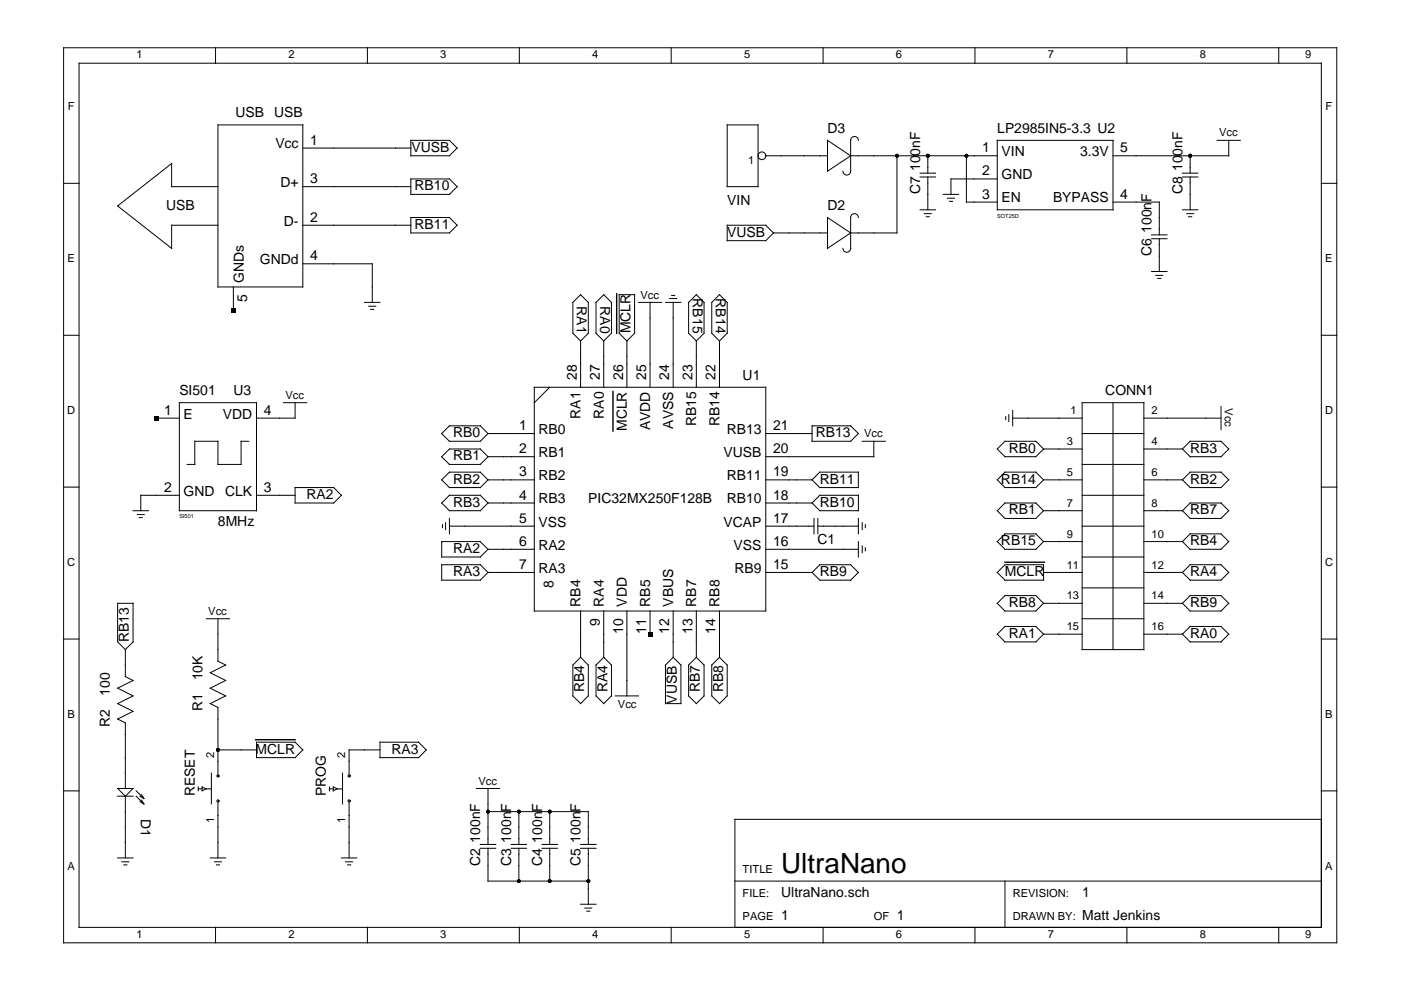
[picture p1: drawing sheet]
<svg xmlns="http://www.w3.org/2000/svg" width="297mm" height="210mm" viewBox="0 0 297 210" stroke-linecap="round" stroke-linejoin="round" font-family="sans-serif">
<g fill="none" stroke="#000" stroke-width=".21">
<path d="M13.5 10.1h269.9v189.8h-269.9zM16.8 13.4h263.3v183.2h-263.3zM45.7 10.1v3.3M77.9 10.1v3.3M110.1 10.1v3.3M142.3 10.1v3.3M174.5 10.1v3.3M206.7 10.1v3.3M238.9 10.1v3.3M271.1 10.1v3.3M13.5 38.9h3.3M46.2 26.5h18v34.3h-18z"/>
<path d="M46.2 39.6h-9.8v-4.9l-11.5 9 11.5 9v-4.9h9.8M64.2 39.6h22.9M64.2 31.4h22.9M87.1 29.8h8.2l1.6 1.6-1.6 1.6h-8.2zM87.1 37.9h8.2l1.6 1.7-1.6 1.6h-8.2zM154.2 26.5h6.5v13.1h-6.5zM162.4 33h13M175.4 29.8l5 3.2-5 3.3zM180.4 33h31M182 29.8a.82 .82 0 0 0-.8-.9 .82 .82 0 0 0-.8 .9v6.5a.82 .82 0 0 1-.9 .8 .82 .82 0 0 1-.8-.8M190.2 33v16.4h-9.8M195.1 37.5h3.3"/>
<path d="M195.1 36.7h3.3M196.7 33v3.7M196.7 37.5v7M204.9 33v9.8h6.5M211.4 29.8h24.6v14.7h-24.6zM211.4 37.9h-9.8v3.3M250.7 37.5h3.3M250.7 36.7h3.3M252.3 33v3.7M252.3 37.5v7M258.1 29.8h4.9M260.5 29.8v3.2h-24.5"/>
<path d="M280.1 38.9h3.3M64.2 55.9h14.7v8.2M64.2 47.8h22.9M87.1 46.1h8.2l1.6 1.7-1.6 1.6h-8.2zM154.2 47.8h8.2l1.6 1.6-1.6 1.6h-8.2zM164 49.4h11.4M175.4 46.1l5 3.3-5 3.3zM182 46.1a.82 .82 0 0 0-.8-.8 .82 .82 0 0 0-.8 .8v6.6a.82 .82 0 0 1-.9 .8 .82 .82 0 0 1-.8-.8M195.1 44.5h3.3M196 45.3h1.5M196.4 46h.6M200 41.2h3.3"/>
<path d="M200.9 42h1.5M201.3 42.7h.6M236 42.8h9.8v7M244.2 50.6h3.2M244.2 49.8h3.2M244.2 57.6h3.2M245.1 58.4h1.4M245.5 59h.6M245.8 50.6v7M250.7 44.5h3.3M251.6 45.3h1.5M252 46h.7"/>
<path d="M13.5 71.1h3.3M49.5 60.8v4.9M77.3 64.1h3.3M78.2 64.9h1.5M78.6 65.6h.7M121.5 64.1l1.6-1.6 1.6 1.6v6.6l-1.6 1.6-1.6-1.6zM123.1 72.3v9.8M128 72.3v9.8M128 62.5l1.6 1.6v6.6l-1.6 1.6-1.6-1.6v-6.6zM131.3 62.5h3.2v8.2l-1.6 1.6-1.6-1.6zM132.9 72.3v9.8M135.4 64.1h4.9"/>
<path d="M137.8 64.1v18M141.1 64.1h3.3M142 63.3h1.5M142.4 62.6h.7M142.7 64.1v18M147.6 72.3v9.8M147.6 62.5l1.7 1.6v6.6l-1.7 1.6-1.6-1.6v-6.6zM152.5 72.3v9.8M152.5 62.5l1.7 1.6v6.6l-1.7 1.6-1.6-1.6v-6.6zM280.1 71.1h3.3M33.1 88.7h4.9M38 85.4h16.4v22.9h-16.4z"/>
<path d="M52.8 93.6h-1.7v4.9h-4.9v-4.9h-4.9v4.9h-1.6M60.1 85.4h4.9M62.6 85.4v3.3h-8.2M93.6 96.8l1.7-1.6h6.5l1.7 1.6-1.7 1.7h-6.5zM93.6 91.9l1.7-1.6h6.5l1.7 1.6-1.7 1.7h-6.5zM103.5 91.9h9.8M103.5 96.8h9.8M113.3 82.1h49.1v47.5h-49.1zM116.6 82.1l-3.3 3.3M162.4 91.9h9.8M172.2 90.3h8.2l1.6 1.6-1.6 1.7h-8.2zM182.8 93.6h4.9"/>
<path d="M185.3 93.6v3.2h-22.9M213.1 93.6h6.5l1.7 1.6-1.7 1.6h-6.5l-1.7-1.6zM213.2 88.3v.7M213.9 87.9v1.5M214.7 88.7h14.7M214.7 87v3.3M221.3 95.2h8.1M229.4 91.9h13.1M229.4 98.5h13.1M229.4 85.4h13.1v52.3h-13.1zM236 85.4v52.3M242.5 88.7h16.4"/>
<path d="M242.5 95.2h8.2M252.3 93.6h6.6l1.6 1.6-1.6 1.6h-6.6l-1.6-1.6zM258.9 86.2v4.9M13.5 103.3h3.3M28.2 108.3h3.3M29.1 109.1h1.5M29.5 109.8h.7M38 105h-8.2v3.3M54.4 105h8.2M62.6 103.4h8.1l1.7 1.6-1.7 1.6h-8.1zM93.6 114.8h8.2l1.7 1.7-1.7 1.6h-8.2zM93.6 101.7l1.7-1.6h6.5l1.7 1.6-1.7 1.7h-6.5z"/>
<path d="M93.6 119.7h8.2l1.7 1.7-1.7 1.6h-8.2zM93.8 111.2v.7M94.5 110.8v1.5M95.3 111.6h18M95.3 105h6.5l1.7 1.6-1.7 1.7h-6.5l-1.7-1.7zM95.3 109.9v3.3M103.5 101.7h9.8M103.5 106.6h9.8M103.5 116.5h9.8M162.4 101.7h9.8M162.4 106.6h9.8M162.4 111.6h10.2"/>
<path d="M162.4 116.5h19.6M172.2 106.6l1.6-1.6h8.2v3.3h-8.2zM172.2 101.7l1.6-1.6h8.2v3.3h-8.2zM172.6 109.9v3.3M173.4 111.6h8.6M173.4 109.9v3.3M182 109.9v3.3M182 114.8v3.3M182.8 110.8v1.5M182.8 115.7v1.5M183.5 111.2v.7M183.5 116.1v.7"/>
<path d="M211.4 108.3l1.7-1.7h6.5l1.7 1.7-1.7 1.6h-6.5zM211.4 114.8l1.7-1.6h6.5l1.7 1.6-1.7 1.7h-6.5zM211.4 101.7l1.7-1.6h6.5l1.7 1.6-1.7 1.7h-6.5zM221.3 101.7h8.1M221.3 114.8h8.1M221.3 108.3h8.1M229.4 111.6h13.1M229.4 105h13.1M229.4 118.1h13.1M242.5 101.7h8.2M242.5 114.8h8.2M242.5 108.3h8.2"/>
<path d="M250.7 108.3l1.6-1.7h6.6l1.6 1.7-1.6 1.6h-6.6zM250.7 114.8l1.6-1.6h6.6l1.6 1.6-1.6 1.7h-6.6zM250.7 101.7l1.6-1.6h6.6l1.6 1.6-1.6 1.7h-6.6zM280.1 103.3h3.3M13.5 135.5h3.3M24.9 127.9h3.3v8.2l-1.6 1.6-1.7-1.6zM26.6 137.7v5.8l1.6 .8-3.3 1.6 3.3 1.6-3.3 1.7 3.3 1.6-3.3 1.7 1.7 .8M43.8 131.2h4.9M46.2 131.2v9l1.6 .8-3.2 1.6 3.2 1.7-3.2 1.6 3.2 1.6-3.2 1.7M103.5 121.4h9.8M123.1 129.6v9.8M128 129.6v9.8"/>
<path d="M132.9 129.6v17.9M137.8 129.6v4.9M142.7 129.6v9.8M147.6 129.6v9.8M152.5 129.6v9.8M152.5 139.4l1.7 1.6v6.5l-1.7 1.7-1.6-1.7v-6.5zM162.4 121.4h9.8M172.2 121.4l1.6-1.7h6.6l1.6 1.7-1.6 1.6h-6.6zM211.4 127.9l1.7-1.6h6.5l1.7 1.6-1.7 1.7h-6.5zM211.4 121.4l1.7-1.7h8.2v3.3h-8.2zM211.4 134.5l1.7-1.7h6.5l1.7 1.7-1.7 1.6h-6.5zM221.3 121.4h8.1"/>
<path d="M221.3 134.5h8.1M221.3 127.9h8.1M229.4 131.2h13.1M229.4 124.6h13.1M242.5 121.4h8.2M242.5 134.5h8.2M242.5 127.9h8.2M250.7 127.9l1.6-1.6h6.6l1.6 1.6-1.6 1.7h-6.6zM250.7 121.4l1.6-1.7h6.6l1.6 1.7-1.6 1.6h-6.6zM250.7 134.5l1.6-1.7h6.6l1.6 1.7-1.6 1.6h-6.6zM280.1 135.5h3.3M26.6 153.2v14"/>
<path d="M44.6 149.2l1.6 .8M46.2 150v14.3M46.2 159h8.2M54.4 157.4h8.2l1.6 1.6-1.6 1.6h-8.2zM80.6 159h-6.6v5.3M80.6 157.4h8.1l1.7 1.6-1.7 1.6h-8.1zM121.5 141l1.6-1.6 1.6 1.6v6.5l-1.6 1.7-1.6-1.7zM126.4 141l1.6-1.6 1.6 1.6v6.5l-1.6 1.7-1.6-1.7zM130.5 147.5h4.9M141.1 141l1.6-1.6 1.7 1.6v8.2h-3.3zM146 141l1.6-1.6 1.7 1.6v6.5l-1.7 1.7-1.6-1.7zM13.5 167.7h3.3"/>
<path d="M24.9 167.2h3.3l-1.6 1.6zM24.9 168.8h3.3M26.6 168.8v13.1M28.9 167.7l1.6 1.6M28.9 168.8l1.6 1.7M29.7 168.8l.8 .5M29.7 170l.8 .5M30 168.5l.5 .8M30 169.6l.5 .9M42 166.9v.8M42 167.3h.9M42.9 166.9l.8 .4-.8 .4z"/>
<path d="M43.7 167.3h1.1M44.8 163.9v6.6M46.2 170v11.9M69.8 167.3h.9M69.8 166.9v.8M70.7 166.9l.8 .4-.8 .4zM71.5 167.3h1.1M72.6 163.9v6.6M74 170v11.9M101 167.2h4.9M101.8 179.9h3.3M101.8 179h3.3"/>
<path d="M103.5 172.1h21.2v6.9M103.5 167.2v11.8M103.5 179.9v6.9h21.2M108.4 179.9h3.2M108.4 179h3.2M110 172.1v6.9M110 179.9v6.9M114.9 179.9h3.3M114.9 179h3.3M116.6 172.1v6.9M116.6 179.9v6.9M123.1 179.9h3.3"/>
<path d="M123.1 179h3.3M124.7 179.9v11.8M280.1 173.7h-124.3v22.9M280.1 167.7h3.3M24.9 181.9h3.3M25.8 182.7h1.5M26.2 183.4h.7M44.6 181.9h3.2M45.5 182.7h1.4M45.7 196.6v3.3M45.9 183.4h.6M72.4 181.9h3.3"/>
<path d="M73.3 182.7h1.5M73.7 183.4h.6M77.9 196.6v3.3M110.1 196.6v3.3M123.1 191.7h3.3M124 192.5h1.5M124.4 193.2h.7M142.3 196.6v3.3M155.8 186.8h124.3M174.5 196.6v3.3M206.7 196.6v3.3M213.1 186.8v9.8"/>
<path d="M238.9 196.6v3.3M271.1 196.6v3.3"/>
<circle cx="161.5" cy="33" r=".82"/>
<circle cx="46.2" cy="169.8" r=".23"/>
<circle cx="46.2" cy="164.5" r=".23"/>
<circle cx="74" cy="169.8" r=".23"/>
<circle cx="74" cy="164.5" r=".23"/>
</g>
<path d="M130.7 62.3v8.4M130 83v8.4M213.1 119.2h8.3M54.2 156.8h8.4" fill="none" stroke="#000" stroke-width=".3"/>
<g fill="#000">
<path d="M49 65.3h1v.9h-1zM32.6 88.2h1v.9h-1zM137.3 134h1v1h-1z"/>
<circle cx="190.2" cy="33" r=".41"/>
<circle cx="196.7" cy="33" r=".41"/>
<circle cx="204.9" cy="33" r=".41"/>
<circle cx="252.3" cy="33" r=".41"/>
<circle cx="46.2" cy="159" r=".41"/>
<circle cx="103.5" cy="172.1" r=".41"/>
<circle cx="110" cy="172.1" r=".41"/>
<circle cx="116.6" cy="172.1" r=".41"/>
<circle cx="110" cy="186.8" r=".41"/>
<circle cx="116.6" cy="186.8" r=".41"/>
<circle cx="124.7" cy="186.8" r=".41"/>
</g>
<text font-size="5.9" x="165.6" y="185.2">UltraNano</text>
<g font-size="3">
<text x="49.9" y="24.9">USB</text>
<text x="58.1" y="24.9">USB</text>
<text x="175.4" y="28.1">D3</text>
<text x="211.4" y="28.1">LP2985IN5-3.3 U2</text>
<text x="58.4" y="31.5">Vcc</text>
<text x="65.8" y="30.7">1</text>
<text x="87.2" y="32.2">VUSB</text>
<text x="208.2" y="32.3">1</text>
<text x="212.3" y="33.1">VIN</text>
<text x="229" y="33.1">3.3V</text>
<text x="237.5" y="32.3">5</text>
<text x="59.4" y="39.7">D+</text>
<text x="65.8" y="38.8">3</text>
<text x="87.9" y="40.3">RB10</text>
<text x="195.1" y="36.3" transform="rotate(-90 195.1 36.3)">100nF</text>
<text x="195.1" y="41.2" transform="rotate(-90 195.1 41.2)">C7</text>
<text x="208.2" y="37.2">2</text>
<text x="212.3" y="38">GND</text>
<text x="250.7" y="36.3" transform="rotate(-90 250.7 36.3)">100nF</text>
<text x="250.7" y="41.2" transform="rotate(-90 250.7 41.2)">C8</text>
<text x="35.2" y="44.5">USB</text>
<text x="60.2" y="47.8">D-</text>
<text x="65.8" y="47">2</text>
<text x="154.2" y="43.4">VIN</text>
<text x="175.4" y="44.5">D2</text>
<text x="208.2" y="42.1">3</text>
<text x="212.3" y="42.9">EN</text>
<text x="223.3" y="42.9">BYPASS</text>
<text x="237.5" y="42.1">4</text>
<text x="87.9" y="48.5">RB11</text>
<text x="154.2" y="50.2">VUSB</text>
<text x="244.2" y="49.4" transform="rotate(-90 244.2 49.4)">100nF</text>
<text x="51.7" y="59.9" transform="rotate(-90 51.7 59.9)">GNDs</text>
<text x="55.1" y="56">GNDd</text>
<text x="65.8" y="55.2">4</text>
<text x="244.2" y="54.3" transform="rotate(-90 244.2 54.3)">C6</text>
<text x="52.4" y="64" transform="rotate(-90 52.4 64)">5</text>
<text x="122.3" y="64.9" transform="rotate(90 122.3 64.9)">RA1</text>
<text x="127.2" y="64.9" transform="rotate(90 127.2 64.9)">RA0</text>
<text x="146.9" y="63.3" transform="rotate(90 146.9 63.3)">RB15</text>
<text x="151.8" y="63.3" transform="rotate(90 151.8 63.3)">RB14</text>
<text x="133.7" y="70.7" transform="rotate(-90 133.7 70.7)">MCLR</text>
<text x="38" y="83.7">SI501</text>
<text x="49.5" y="83.7">U3</text>
<text x="122.3" y="80.6" transform="rotate(-90 122.3 80.6)">28</text>
<text x="127.2" y="80.6" transform="rotate(-90 127.2 80.6)">27</text>
<text x="132.1" y="80.6" transform="rotate(-90 132.1 80.6)">26</text>
<text x="137" y="80.6" transform="rotate(-90 137 80.6)">25</text>
<text x="141.9" y="80.6" transform="rotate(-90 141.9 80.6)">24</text>
<text x="146.8" y="80.6" transform="rotate(-90 146.8 80.6)">23</text>
<text x="151.7" y="80.6" transform="rotate(-90 151.7 80.6)">22</text>
<text x="157.5" y="80.5">U1</text>
<text x="234.3" y="83.7">CONN1</text>
<text x="34.8" y="87.9">1</text>
<text x="38.9" y="88.7">E</text>
<text x="47.3" y="88.7">VDD</text>
<text x="55.9" y="87.9">4</text>
<text x="123.1" y="88.8" transform="rotate(-90 123.1 88.8)">RA1</text>
<text x="128" y="88.8" transform="rotate(-90 128 88.8)">RA0</text>
<text x="96.1" y="92.7">RB0</text>
<text x="110.1" y="91.2">1</text>
<text x="114.2" y="92">RB0</text>
<text x="132.9" y="91.4" transform="rotate(-90 132.9 91.4)">MCLR</text>
<text x="137.8" y="91.2" transform="rotate(-90 137.8 91.2)">AVDD</text>
<text x="142.7" y="90.9" transform="rotate(-90 142.7 90.9)">AVSS</text>
<text x="147.6" y="90.4" transform="rotate(-90 147.6 90.4)">RB15</text>
<text x="152.5" y="90.4" transform="rotate(-90 152.5 90.4)">RB14</text>
<text x="154.1" y="92">RB13</text>
<text x="163.9" y="91.2">21</text>
<text x="173" y="92.7">RB13</text>
<text x="213.9" y="96">RB0</text>
<text x="252.3" y="96">RB3</text>
<text x="96.1" y="97.6">RB1</text>
<text x="110.1" y="96.1">2</text>
<text x="110.1" y="101">3</text>
<text x="114.2" y="96.9">RB1</text>
<text x="114.2" y="101.8">RB2</text>
<text x="153.4" y="96.9">VUSB</text>
<text x="154.1" y="101.8">RB11</text>
<text x="163.9" y="101">19</text>
<text x="163.9" y="96.1">20</text>
<text x="34.8" y="104.3">2</text>
<text x="38.9" y="105.1">GND</text>
<text x="47.7" y="105.1">CLK</text>
<text x="55.9" y="104.3">3</text>
<text x="65" y="105.8">RA2</text>
<text x="96.1" y="107.4">RB3</text>
<text x="96.1" y="102.5">RB2</text>
<text x="110.1" y="105.9">4</text>
<text x="114.2" y="106.7">RB3</text>
<text x="124.7" y="106.6">PIC32MX250F128B</text>
<text x="154.1" y="106.7">RB10</text>
<text x="163.9" y="105.9">18</text>
<text x="173.8" y="107.4">RB10</text>
<text x="173.8" y="102.5">RB11</text>
<text x="212.2" y="102.5">RB14</text>
<text x="252.3" y="102.5">RB2</text>
<text x="46.2" y="111.6">8MHz</text>
<text x="110.1" y="110.8">5</text>
<text x="114.2" y="111.6">VSS</text>
<text x="153.4" y="111.6">VCAP</text>
<text x="163.9" y="110.8">17</text>
<text x="213.9" y="109.1">RB1</text>
<text x="252.3" y="109.1">RB7</text>
<text x="96.1" y="117.2">RA2</text>
<text x="110.1" y="115.7">6</text>
<text x="114.2" y="116.5">RA2</text>
<text x="155.5" y="116.5">VSS</text>
<text x="163.9" y="115.7">16</text>
<text x="173.3" y="115.4">C1</text>
<text x="212.2" y="115.6">RB15</text>
<text x="252.3" y="115.6">RB4</text>
<text x="96.1" y="122.1">RA3</text>
<text x="110.1" y="120.6">7</text>
<text x="114.2" y="121.5">RA3</text>
<text x="117.4" y="124.6" transform="rotate(-90 117.4 124.6)">8</text>
<text x="155.7" y="121.5">RB9</text>
<text x="163.9" y="120.6">15</text>
<text x="173.8" y="122.1">RB9</text>
<text x="213.1" y="122.2">MCLR</text>
<text x="252.3" y="122.1">RA4</text>
<text x="123.1" y="128.7" transform="rotate(-90 123.1 128.7)">RB4</text>
<text x="128" y="128.7" transform="rotate(-90 128 128.7)">RA4</text>
<text x="132.9" y="128.7" transform="rotate(-90 132.9 128.7)">VDD</text>
<text x="137.8" y="128.7" transform="rotate(-90 137.8 128.7)">RB5</text>
<text x="142.7" y="128.7" transform="rotate(-90 142.7 128.7)">VBUS</text>
<text x="147.6" y="128.7" transform="rotate(-90 147.6 128.7)">RB7</text>
<text x="152.5" y="128.7" transform="rotate(-90 152.5 128.7)">RB8</text>
<text x="213.9" y="128.7">RB8</text>
<text x="252.3" y="128.7">RB9</text>
<text x="27.3" y="136.1" transform="rotate(-90 27.3 136.1)">RB13</text>
<text x="127.2" y="132.7" transform="rotate(-90 127.2 132.7)">9</text>
<text x="132.1" y="134.4" transform="rotate(-90 132.1 134.4)">10</text>
<text x="137" y="134.4" transform="rotate(-90 137 134.4)">11</text>
<text x="141.9" y="134.4" transform="rotate(-90 141.9 134.4)">12</text>
<text x="146.8" y="134.4" transform="rotate(-90 146.8 134.4)">13</text>
<text x="151.7" y="134.4" transform="rotate(-90 151.7 134.4)">14</text>
<text x="213.9" y="135.2">RA1</text>
<text x="252.3" y="135.2">RA0</text>
<text x="23.3" y="147.5" transform="rotate(-90 23.3 147.5)">100Ω</text>
<text x="42.9" y="144.3" transform="rotate(-90 42.9 144.3)">10KΩ</text>
<text x="123.9" y="146.7" transform="rotate(-90 123.9 146.7)">RB4</text>
<text x="128.8" y="146.7" transform="rotate(-90 128.8 146.7)">RA4</text>
<text x="143.5" y="149.2" transform="rotate(-90 143.5 149.2)">VUSB</text>
<text x="148.4" y="146.7" transform="rotate(-90 148.4 146.7)">RB7</text>
<text x="153.3" y="146.7" transform="rotate(-90 153.3 146.7)">RB8</text>
<text x="23.3" y="154.1" transform="rotate(-90 23.3 154.1)">R2</text>
<text x="42.9" y="150.8" transform="rotate(-90 42.9 150.8)">R1</text>
<text x="54.2" y="159.8">MCLR</text>
<text x="83" y="159.8">RA3</text>
<text x="29.8" y="173.7" transform="rotate(90 29.8 173.7)">D1</text>
<text x="41.3" y="168.8" transform="rotate(-90 41.3 168.8)">RESET</text>
<text x="69.1" y="168.8" transform="rotate(-90 69.1 168.8)">PROG</text>
<text x="101.8" y="178.6" transform="rotate(-90 101.8 178.6)">100nF</text>
<text x="108.4" y="178.6" transform="rotate(-90 108.4 178.6)">100nF</text>
<text x="114.9" y="178.6" transform="rotate(-90 114.9 178.6)">100nF</text>
<text x="123.1" y="178.6" transform="rotate(-90 123.1 178.6)">100nF</text>
<text x="101.8" y="183.5" transform="rotate(-90 101.8 183.5)">C2</text>
<text x="108.4" y="183.5" transform="rotate(-90 108.4 183.5)">C3</text>
<text x="114.9" y="183.5" transform="rotate(-90 114.9 183.5)">C4</text>
<text x="123.1" y="183.5" transform="rotate(-90 123.1 183.5)">C5</text>
<text x="165.6" y="190.1">UltraNano.sch</text>
<text x="229.4" y="190.1">1</text>
<text x="165.6" y="195">1</text>
<text x="190.2" y="195">1</text>
<text x="229.4" y="195">Matt Jenkins</text>
</g>
<g font-size="2.4">
<text x="28.9" y="12.4">1</text>
<text x="61.1" y="12.4">2</text>
<text x="93.3" y="12.4">3</text>
<text x="125.5" y="12.4">4</text>
<text x="157.7" y="12.4">5</text>
<text x="190" y="12.4">6</text>
<text x="222.2" y="12.4">7</text>
<text x="254.4" y="12.4">8</text>
<text x="276.7" y="12.4">9</text>
<text x="14.4" y="23.4">F</text>
<text x="281.1" y="23.4">F</text>
<text x="258.5" y="28.9">Vcc</text>
<text x="158.6" y="34.7">1</text>
<text x="14.3" y="55.6">E</text>
<text x="281" y="55.6">E</text>
<text x="135.8" y="63.3">Vcc</text>
<text x="14.3" y="87.8">D</text>
<text x="60.5" y="84.6">Vcc</text>
<text x="227" y="87.8">1</text>
<text x="244.2" y="87.8">2</text>
<text x="259.7" y="86.6" transform="rotate(90 259.7 86.6)">Vcc</text>
<text x="280.9" y="87.8">D</text>
<text x="183.2" y="92.7">Vcc</text>
<text x="226.2" y="94.4">3</text>
<text x="244.2" y="94.4">4</text>
<text x="226.2" y="100.9">5</text>
<text x="244.2" y="100.9">6</text>
<text x="226.2" y="107.5">7</text>
<text x="244.2" y="107.5">8</text>
<text x="226.2" y="114">9</text>
<text x="244.2" y="114">10</text>
<text x="14.3" y="120">C</text>
<text x="226.2" y="120.6">11</text>
<text x="244.2" y="120.6">12</text>
<text x="280.9" y="120">C</text>
<text x="44.2" y="130.4">Vcc</text>
<text x="226.2" y="127.1">13</text>
<text x="244.2" y="127.1">14</text>
<text x="226.2" y="133.6">15</text>
<text x="244.2" y="133.6">16</text>
<text x="14.3" y="152.2">B</text>
<text x="131" y="150.1">Vcc</text>
<text x="281" y="152.2">B</text>
<text x="45.4" y="160.6" transform="rotate(-90 45.4 160.6)">2</text>
<text x="73.2" y="160.6" transform="rotate(-90 73.2 160.6)">2</text>
<text x="101.4" y="166.4">Vcc</text>
<text x="45.4" y="174.5" transform="rotate(-90 45.4 174.5)">1</text>
<text x="73.2" y="174.5" transform="rotate(-90 73.2 174.5)">1</text>
<text x="14.3" y="184.4">A</text>
<text x="157.5" y="185.2">TITLE</text>
<text x="281" y="184.4">A</text>
<text x="157.5" y="190.1">FILE:</text>
<text x="214.7" y="190.1">REVISION:</text>
<text x="157.5" y="195">PAGE</text>
<text x="185.3" y="195">OF</text>
<text x="214.7" y="195">DRAWN BY:</text>
<text x="28.9" y="198.9">1</text>
<text x="61.1" y="198.9">2</text>
<text x="93.3" y="198.9">3</text>
<text x="125.5" y="198.9">4</text>
<text x="157.7" y="198.9">5</text>
<text x="190" y="198.9">6</text>
<text x="222.2" y="198.9">7</text>
<text x="254.4" y="198.9">8</text>
<text x="276.7" y="198.9">9</text>
</g>
<g font-size="1.2">
<text x="211.4" y="46.1">SOT25D</text>
<text x="38" y="109.9">SI501</text>
</g>
</svg>
